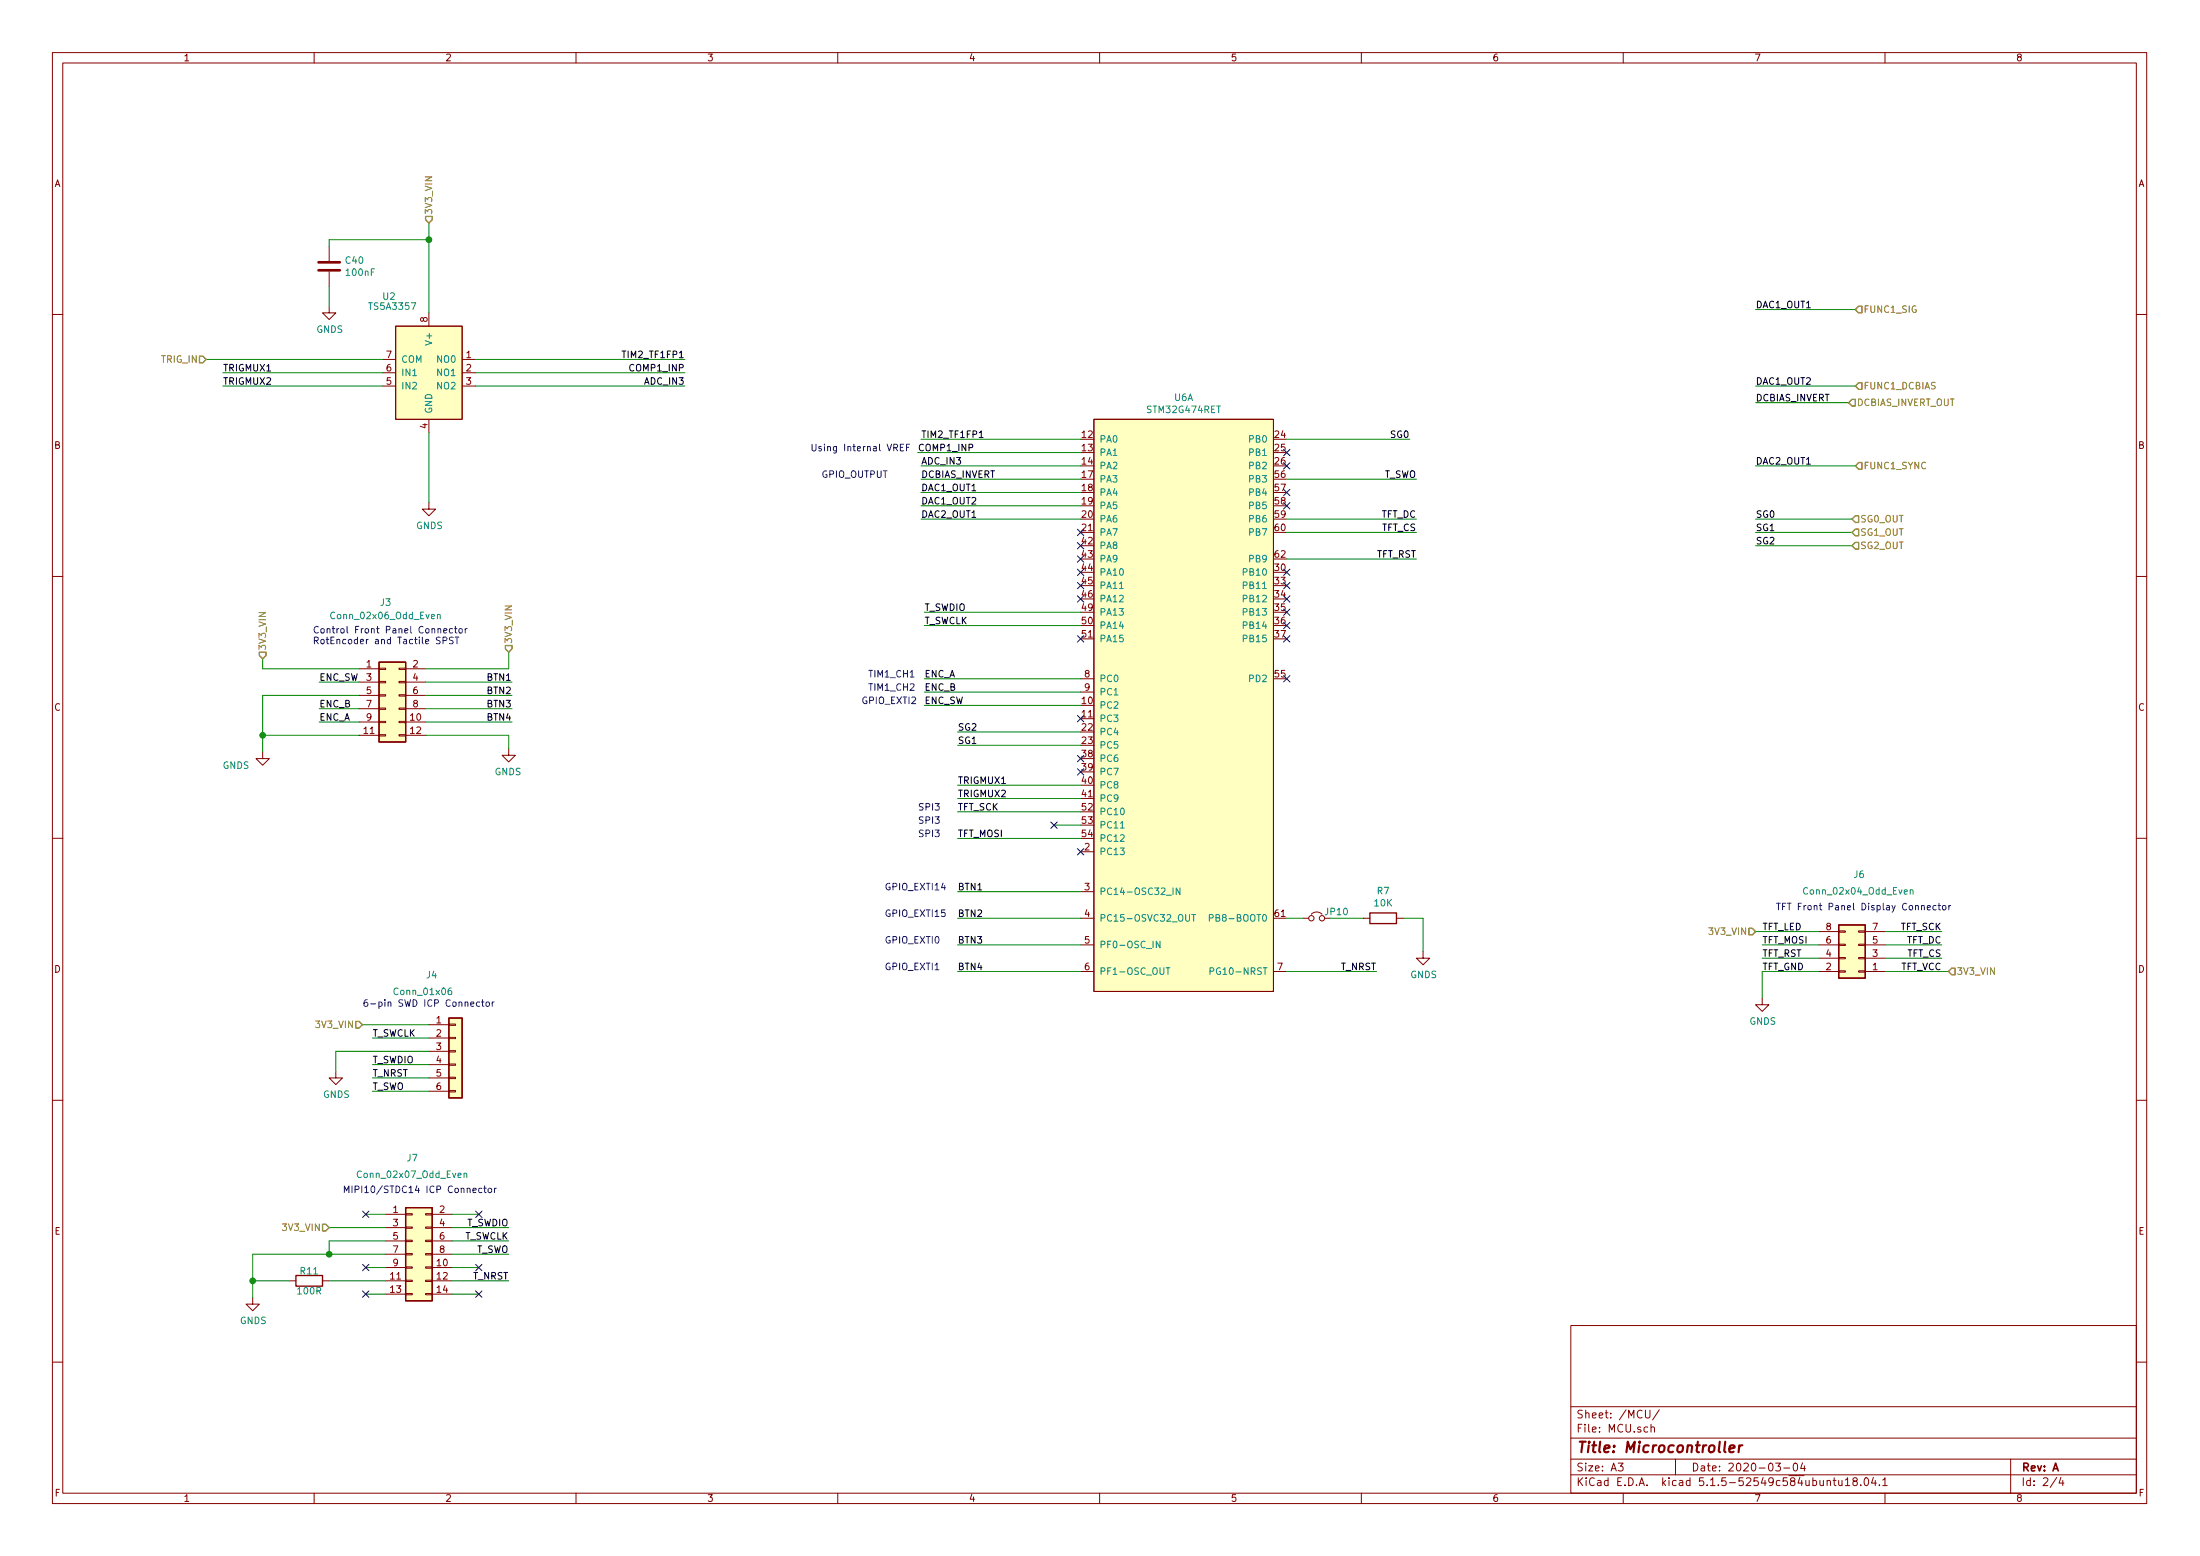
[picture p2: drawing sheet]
<svg xmlns="http://www.w3.org/2000/svg" width="420mm" height="297mm" viewBox="0 0 420 297" stroke-linecap="round" stroke-linejoin="round" font-family="sans-serif">
<g fill="none" stroke="#840000" stroke-width=".19">
<path d="M10 10h400v277h-400zM12 12h396v273.1h-396zM60 10v2M110 10v2M160 10v2M210 10v2M260 10v2M310 10v2M360 10v2M62.9 58.5v1.2h1.2l-1.2 1.3-1.3-1.3h1.3M62.9 47v2.8M62.9 51.9v2.7"/>
<path d="M81.9 59.7v2.6M10 60h2M73 68.6h2.6M73 71.2h2.6M73 73.7h2.6M75.6 62.3h12.7v17.7h-12.7zM88.3 68.6h2.5M88.3 71.2h2.5M88.3 73.7h2.5M408 60h2M81.9 95.9v1.3h1.3l-1.3 1.3-1.3-1.3h1.3M81.9 80v2.6"/>
<path d="M208.9 80h34.3v109.3h-34.3zM10 110h2M408 110h2M68.6 127.7h3.8M68.6 137.8h3.8M68.6 130.2h3.8M68.6 132.8h3.8M68.6 135.3h3.8M72.4 137.7h1.3v.3h-1.3zM72.4 135.2h1.3v.2h-1.3zM72.4 130.1h1.3v.2h-1.3zM72.4 127.5h1.3v.3h-1.3z"/>
<path d="M72.4 132.6h1.3v.3h-1.3zM76.2 137.7h1.3v.3h-1.3zM76.2 135.2h1.3v.2h-1.3zM76.2 130.1h1.3v.2h-1.3zM76.2 127.5h1.3v.3h-1.3zM76.2 132.6h1.3v.3h-1.3zM77.5 127.7h3.8M77.5 137.8h3.8M77.5 130.2h3.8M77.5 132.8h3.8M77.5 135.3h3.8M206.4 129.6h2.5"/>
<path d="M206.4 132.1h2.5M50.2 143.5v1.3h1.2l-1.2 1.3-1.3-1.3h1.3M68.6 140.4h3.8M72.4 140.2h1.3v.3h-1.3zM76.2 140.2h1.3v.3h-1.3zM77.5 140.4h3.8M97.2 142.9v1.3h-1.3l1.3 1.3 1.2-1.3h-1.2M10 160h2M206.4 162.6h2.5M206.4 170.2h2.5M206.4 175.3h2.5M248.9 175.3h1"/>
<path d="M250.4 174.5a1.41 1.41 0 0 1 2.1 0M260.3 175.3h1.3M266.7 175.3h1.3M347.3 177.8h3.9M351.2 177.7h1.2v.3h-1.2zM355 177.7h1.2v.3h-1.2zM356.2 177.8h3.8M408 160h2M81.9 195.6h3.8M81.9 198.2h3.8M85.7 198h1.3v.3h-1.3zM85.7 195.5h1.3v.2h-1.3z"/>
<path d="M206.4 185.5h2.5M206.4 180.4h2.5M243.2 185.5h2.5M271.8 181.6v1.3h1.2l-1.2 1.3-1.3-1.3h1.3M336.5 190.5v1.3h1.3l-1.3 1.3-1.2-1.3h1.2M347.3 185.5h3.9M347.3 182.9h3.9M347.3 180.4h3.9M351.2 180.2h1.2v.3h-1.2zM351.2 185.3h1.2v.3h-1.2zM351.2 182.8h1.2v.2h-1.2zM355 180.2h1.2v.3h-1.2z"/>
<path d="M355 185.3h1.2v.3h-1.2zM355 182.8h1.2v.2h-1.2zM356.2 185.5h3.8M356.2 182.9h3.8M356.2 180.4h3.8M10 210h2M64.1 204.5v1.3h1.3l-1.3 1.2-1.2-1.2h1.2M81.9 200.7h3.8M81.9 203.2h3.8M81.9 205.8h3.8M81.9 208.3h3.8M85.7 205.6h1.3v.3h-1.3z"/>
<path d="M85.7 208.2h1.3v.2h-1.3zM85.7 203.1h1.3v.3h-1.3zM85.7 200.6h1.3v.2h-1.3zM408 210h2M73.7 231.8h3.8M73.7 234.4h3.8M73.7 236.9h3.8M73.7 239.4h3.8M77.5 236.8h1.2v.2h-1.2zM77.5 234.2h1.2v.3h-1.2zM77.5 231.7h1.2v.2h-1.2zM77.5 239.3h1.2v.3h-1.2z"/>
<path d="M81.3 236.8h1.2v.2h-1.2zM81.3 234.2h1.2v.3h-1.2zM81.3 231.7h1.2v.2h-1.2zM81.3 239.3h1.2v.3h-1.2zM82.5 231.8h3.9M82.5 234.4h3.9M82.5 236.9h3.9M82.5 239.4h3.9M48.3 247.7v1.3h1.2l-1.2 1.2-1.3-1.2h1.3M55.2 244.5h1.3M61.6 244.5h1.3M73.7 242h3.8"/>
<path d="M73.7 244.5h3.8M73.7 247.1h3.8M77.5 244.4h1.2v.2h-1.2zM77.5 246.9h1.2v.3h-1.2zM77.5 241.8h1.2v.3h-1.2zM81.3 244.4h1.2v.2h-1.2zM81.3 246.9h1.2v.3h-1.2zM81.3 241.8h1.2v.3h-1.2zM82.5 242h3.9M82.5 244.5h3.9M82.5 247.1h3.9M300 253h108v32.1h-108z"/>
<path d="M10 260h2M300 278.5h108M300 274.5h108M300 268.5h108M309 279.3h1l-.5 .6 .4 .1v.7l-.2 .1-.7-.1M314.2 269.2v1.2l.4 .3h.2l.3-.3v-1.2M315.3 272.5h.1a.37 .37 0 0 1 .6 .1v.8M315.3 271.9v1.5M316.9 269.1l-1.3 2M320 278.5v3M339.1 279.3h.9l-.5 .6 .5 .1v.7l-.2 .1-.7-.1M342.6 279.5l.4-.2a.94 .94 0 0 1 0 1.5 .82 .82 0 0 1-.4-1.3z"/>
<path d="M344.2 279.2l-.3 1.1h.9M344.6 279.8v1M384 278.5v6.6M408 260h2M60 285.1v1.9M110 285.1v1.9M160 285.1v1.9M210 285.1v1.9M260 285.1v1.9M300 281.5h108M310 285.1v1.9M340.7 280.2h1.1"/>
<path d="M348.9 282.7l.2-.1 .4 .1 .1 .9M350.1 282.6h.5M350.3 282.1v1.3l.3 .2M351.2 282.6v.9l.4 .1 .2-.1M351.8 282.6v1M352.4 282.5l.5-.4v1.5M352.4 283.6h.9M354.2 282.7l-.3-.1v-.3l.3-.2 .4 .1 .1 .2-.1 .3-.6 .1-.1 .2v.5l.3 .1 .4-.1 .1-.2v-.3l-.3-.3M355.4 283.5v.1M356.1 282.3l.3-.2a.8 .8 0 0 1 .5 .8 .8 .8 0 0 1-.5 .7l-.3-.1-.1-.5zM357.8 282l-.4 1.1h1M358.1 282.6v1"/>
<path d="M358.9 283.5v.1M359.6 282.5l.4-.4v1.5M359.6 283.6h.8M360 285.1v1.9M392.8 282l-1.3 2M393.6 282l-.4 1.1h1M394 282.6v1"/>
<circle cx="250.4" cy="175.3" r=".51"/>
<circle cx="252.5" cy="175.3" r=".51"/>
</g>
<path d="M330.3 276.6l1-.2-.1-.4-.5-.1-.4 .3v.9l.2 .1 .6-.1M332.2 275.9l-.2 1.3M332.8 275.9a.55 .55 0 0 0-.7 .4" fill="none" stroke="#840000" stroke-width=".41"/>
<g fill="#ffffc2" stroke="#ffffc2" stroke-width=".19">
<path d="M85.7 194.3h2.6v15.3h-2.6z"/>
<path d="M351.2 176.6h5v10.1h-5z"/>
<path d="M75.6 62.3h12.7v17.7h-12.7z"/>
<path d="M77.5 230.5h5v17.8h-5z"/>
<path d="M208.9 80h34.3v109.3h-34.3z"/>
<path d="M72.4 126.4h5.1v15.2h-5.1z"/>
</g>
<path d="M72.4 126.4h5.1v15.2h-5.1zM261.6 174.3h5.1v2h-5.1zM351.2 176.6h5v10.1h-5zM85.7 194.3h2.6v15.3h-2.6zM77.5 230.5h5v17.8h-5zM56.5 243.5h5.1v2h-5.1z" fill="none" stroke="#840000" stroke-width=".25"/>
<g fill="none" stroke="#008484" stroke-width=".19">
<path d="M83.5 117.4l.2-.1h.3l.1 .8M83.5 117.3v.8M213.8 112.4h.7M214 158.1h.7M221.5 179.7v1.2l-.7-1.2v1.2M224 169.5v1.3M225.3 169.5v1.3l-.7-1.3v1.3M227.6 174.6h.7M228 174.6v1.3M231 175.2l.6-.1v-.4l-.6-.1v1.3M364.8 170l.2-.1h.3l.1 .8M364.8 169.9v.8"/>
<path d="M86.2 188.6l-.4 .1a.87 .87 0 0 0 0 1.2l.4-.2v-.5l-.4-.1-.2 .2M222.7 184.7h.7M223.1 184.7v1.3M231.1 185.4h.6l.1-.2-.1-.3-.6-.2v1.3M88.6 224.1l.2-.1h.3l.1 .8M88.6 224v.8"/>
</g>
<path d="M60.8 51.6h4.1M60.8 50.1h4.1" fill="none" stroke="#840000" stroke-width=".51"/>
<g fill="none" stroke="#008400" stroke-width=".19">
<path d="M62.9 54.6v3.9M81.9 45.8h-19v1.2M81.9 42.6v17.1M335.3 59.1h19M39.4 68.6h33.6M42.5 73.7h30.5M42.5 71.2h30.5M90.8 73.7h40M90.8 71.2h40M90.8 68.6h40M335.3 73.7h19M335.3 76.9h17.8"/>
<path d="M81.9 82.6v13.3M175.3 86.4h31.1M175.9 99.1h30.5M175.9 83.9h30.5M175.9 91.5h30.5M175.9 96.6h30.5M175.9 94h30.5M175.9 88.9h30.5M245.7 99.1h24.8M245.7 83.9h23.5M245.7 91.5h24.8M335.3 99.1h18.4"/>
<path d="M335.3 88.9h19M176.5 119.4h29.9M176.5 116.9h29.9M245.7 101.6h24.8M245.7 106.7h24.8M335.3 101.6h18.4M335.3 104.2h18.4M50.2 125.8v1.9h18.4M61 130.2h7.6M61 137.8h7.6M61 135.3h7.6M68.6 132.8h-18.4v10.7"/>
<path d="M81.3 130.2h16.5M81.3 137.8h16.5M81.3 135.3h16.5M81.3 132.8h16.5M97.2 124.5v3.2h-15.9M176.5 134.7h29.9M176.5 132.1h29.9M176.5 129.6h29.9M182.9 139.7h23.5M50.2 140.4h18.4M81.3 140.4h15.9v2.5M182.9 149.9h23.5"/>
<path d="M182.9 152.4h23.5M182.9 155h23.5M182.9 142.3h23.5M201.3 157.5h5.1M182.9 175.3h23.5M182.9 160.1h23.5M182.9 170.2h23.5M245.7 175.3h3.2M254 175.3h6.3M268 175.3h3.8v6.3M335.3 177.8h12M360 177.8h10.8"/>
<path d="M69.2 195.6h12.7M71.1 198.2h10.8M182.9 180.4h23.5M182.9 185.5h23.5M245.7 185.5h17.2M336.5 182.9h10.8M336.5 180.4h10.8M347.3 185.5h-10.8v5M360 182.9h10.8M360 180.4h10.8M360 185.5h12.1M71.1 203.2h10.8"/>
<path d="M71.1 205.8h10.8M71.1 208.3h10.8M81.9 200.7h-17.8v3.8M62.9 234.4h10.8M69.8 231.8h3.9M73.7 239.4h-25.4v8.3M73.7 236.9h-10.8v2.5M86.4 239.4h10.8M86.4 234.4h10.8M86.4 231.8h5M86.4 236.9h10.8M48.3 244.5h6.9"/>
<path d="M62.9 244.5h10.8M69.8 247.1h3.9M69.8 242h3.9M86.4 244.5h10.8M86.4 247.1h5M86.4 242h5"/>
</g>
<g fill="none" stroke="#848400" stroke-width=".25">
<path d="M81.3 41.3h1.2v.6l-.6 .7-.6-.7zM355 58.5h.6v1.2h-.6l-.7-.6zM38.1 68h.6l.7 .6-.7 .7h-.6zM353.7 76.2h.6v1.3h-.6l-.6-.6zM355 73.1h.6v1.2h-.6l-.7-.6zM354.3 98.5h.7v1.2h-.7l-.6-.6zM355 88.3h.6v1.3h-.6l-.7-.7zM354.3 103.5h.7v1.3h-.7l-.6-.6zM354.3 101h.7v1.3h-.7l-.6-.7zM49.5 124.5h1.3v.6l-.6 .7-.7-.7zM96.5 123.2h1.3v.7l-.6 .6-.7-.6zM334 177.2h.6l.7 .6-.7 .7h-.6z"/>
<path d="M67.9 195h.7l.6 .6-.6 .7h-.7zM372.7 184.8h.7v1.3h-.7l-.6-.6zM61.6 233.7h.6l.7 .7-.7 .6h-.6z"/>
</g>
<path d="M118.8 67h.7M187 83.5h.8" fill="none" stroke="#000" stroke-width=".19"/>
<g fill="none" stroke="#0000c2" stroke-width=".19">
<path d="M155.1 84.8v1l.2 .3 .4-.1 .1-.2v-1M156.8 85.3l-.3-.1-.1 .2v.2l.4 .1v.3h-.4M173.7 84.8h-.6v1.3M87 119.6v1.1l.3 .1M84.1 121.7l-.5-.1-.2 .2v.3l.5 .3 .2 .3-.3 .2-.5-.1M84.6 122.3l.6-.1 .1-.1v-.3l-.7-.2v1.3M84.7 120.4l.6-.1v-.2l-.4-.1-.2 .2 .1 .6h.5M86.4 120.1l-.3-.1-.3 .2 .1 .6h.5M86.5 121.7l-.4-.1-.2 .2v.4l.5 .2 .1 .3-.2 .2-.5-.1M86.8 120h.5M86.9 121.6h.7M87.3 121.6v1.3"/>
<path d="M87.8 120.1l.3-.1 .1 .1v.7h-.3l-.3-.2zM88.8 120v.8M89.2 120l-.4 .2M173.8 129.2h.8M368.1 173.3l.6-.1-.1-.3h-.4l-.1 .1v.6h.5M369.7 172.9h-.3l-.3 .2 .2 .5h.4M370.1 172.9h.5M370.3 172.4v1.1l.3 .2M371.1 172.9h.3l.2 .2v.4l-.2 .2-.3-.1-.1-.1zM372.2 172.9v.8M372.5 172.9l-.3 .2M89.9 191.7l.6-.1-.1-.3h-.3l-.2 .2 .1 .6h.4"/>
<path d="M91.6 191.3h-.4l-.2 .2 .1 .6h.5M91.9 191.3h.5M92.2 190.8v1.1l.2 .2M92.9 191.3l.5 .1 .1 .5-.2 .2h-.3l-.1-.1zM94 191.3v.8M94.4 191.3l-.4 .2M92 226.9l-.4-.1-.2 .3 .1 .5h.5M92.4 226.8h.5M92.6 226.4v1.1l.3 .2M93.3 226.9l.3-.1 .3 .3-.1 .5-.3 .1-.3-.3zM94.4 226.8v.9M94.8 226.8l-.4 .3"/>
</g>
<g fill="#008400" stroke="#008400" stroke-width=".25">
<circle cx="81.9" cy="45.8" r=".51"/>
<circle cx="62.9" cy="239.4" r=".51"/>
<circle cx="48.3" cy="244.5" r=".51"/>
<circle cx="50.2" cy="140.4" r=".51"/>
</g>
<g fill="none" stroke="#000084" stroke-width=".19">
<path d="M245.1 88.3l1.3 1.2M245.1 85.8l1.3 1.2M245.1 93.4l1.3 1.2M245.1 95.9l1.3 1.3M246.4 88.3l-1.3 1.2M246.4 85.8l-1.3 1.2M246.4 93.4l-1.3 1.2M246.4 95.9l-1.3 1.3M205.8 108.6l1.2 1.3M205.8 106.1l1.2 1.2M205.8 101l1.2 1.2M205.8 111.2l1.2 1.2"/>
<path d="M205.8 113.7l1.2 1.2M205.8 103.6l1.2 1.2M207 108.6l-1.2 1.3M207 106.1l-1.2 1.2M207 101l-1.2 1.2M207 111.2l-1.2 1.2M207 113.7l-1.2 1.2M207 103.6l-1.2 1.2M245.1 116.3l1.3 1.2M245.1 108.6l1.3 1.3M245.1 111.2l1.3 1.2M245.1 118.8l1.3 1.2"/>
<path d="M245.1 113.7l1.3 1.2M246.4 116.3l-1.3 1.2M246.4 108.6l-1.3 1.3M246.4 111.2l-1.3 1.2M246.4 118.8l-1.3 1.2M246.4 113.7l-1.3 1.2M205.8 136.6l1.2 1.2M205.8 121.3l1.2 1.3M207 136.6l-1.2 1.2M207 121.3l-1.2 1.3M245.1 121.3l1.3 1.3M245.1 129l1.3 1.2"/>
<path d="M246.4 121.3l-1.3 1.3M246.4 129l-1.3 1.2M200.7 156.9l1.2 1.2M201.9 156.9l-1.2 1.2M205.8 144.2l1.2 1.2M205.8 146.7l1.2 1.3M207 144.2l-1.2 1.2M207 146.7l-1.2 1.3M205.8 162l1.2 1.2M207 162l-1.2 1.2M69.2 231.2l1.3 1.2M70.5 231.2l-1.3 1.2"/>
<path d="M90.8 231.2l1.2 1.2M92 231.2l-1.2 1.2M69.2 241.4l1.3 1.2M69.2 246.4l1.3 1.3M70.5 241.4l-1.3 1.2M70.5 246.4l-1.3 1.3M90.8 241.4l1.2 1.2M90.8 246.4l1.2 1.3M92 241.4l-1.2 1.2M92 246.4l-1.2 1.3"/>
</g>
<text font-size="2.8" fill="#840000" x="301" y="277.3">Title: Microcontroller</text>
<g font-size="2.1" fill="#840000">
<text x="301" y="273.5">File: MCU.sch</text>
<text x="301" y="270.8">Sheet: /MCU/</text>
<text x="301" y="280.9">Size: A3</text>
<text x="323" y="280.9">Date: 2020-03-04</text>
<text x="386" y="280.9">Rev: A</text>
<text x="301" y="283.7">KiCad E.D.A. kicad 5.1.5-52549c584ubuntu18.04.1</text>
<text x="386" y="283.7">Id: 2/4</text>
</g>
<g font-size="1.8" fill="#840000">
<text x="35" y="11.7">1</text>
<text x="85" y="11.7">2</text>
<text x="135" y="11.7">3</text>
<text x="185" y="11.7">4</text>
<text x="235" y="11.7">5</text>
<text x="285" y="11.7">6</text>
<text x="335" y="11.7">7</text>
<text x="385" y="11.7">8</text>
<text x="10.4" y="35.7">A</text>
<text x="408.4" y="35.7">A</text>
<text x="81.7" y="61.5" transform="rotate(-90 81.7 61.5)">8</text>
<text x="73.8" y="70.9">6</text>
<text x="73.8" y="68.4">7</text>
<text x="89.1" y="68.4">1</text>
<text x="89.1" y="70.9">2</text>
<text x="73.8" y="73.4">5</text>
<text x="89.1" y="73.4">3</text>
<text x="81.7" y="81.8" transform="rotate(-90 81.7 81.8)">4</text>
<text x="206.7" y="83.6">12</text>
<text x="243.5" y="83.6">24</text>
<text x="10.4" y="85.7">B</text>
<text x="206.7" y="86.1">13</text>
<text x="206.7" y="88.7">14</text>
<text x="243.5" y="86.1">25</text>
<text x="243.5" y="88.7">26</text>
<text x="408.4" y="85.7">B</text>
<text x="206.7" y="91.2">17</text>
<text x="206.7" y="93.8">18</text>
<text x="243.5" y="91.2">56</text>
<text x="243.5" y="93.8">57</text>
<text x="206.7" y="96.3">19</text>
<text x="206.7" y="98.8">20</text>
<text x="206.7" y="101.4">21</text>
<text x="243.5" y="96.3">58</text>
<text x="243.5" y="98.8">59</text>
<text x="243.5" y="101.4">60</text>
<text x="206.7" y="103.9">42</text>
<text x="206.7" y="106.5">43</text>
<text x="243.5" y="106.5">62</text>
<text x="206.7" y="109">44</text>
<text x="206.7" y="111.5">45</text>
<text x="243.5" y="109">30</text>
<text x="243.5" y="111.5">33</text>
<text x="206.7" y="114.1">46</text>
<text x="206.7" y="116.6">49</text>
<text x="206.7" y="119.2">50</text>
<text x="243.5" y="114.1">34</text>
<text x="243.5" y="116.6">35</text>
<text x="243.5" y="119.2">36</text>
<text x="206.7" y="121.7">51</text>
<text x="243.5" y="121.7">37</text>
<text x="70" y="127.4">1</text>
<text x="70" y="130">3</text>
<text x="78.9" y="127.4">2</text>
<text x="78.9" y="130">4</text>
<text x="207.2" y="129.3">8</text>
<text x="207.2" y="131.9">9</text>
<text x="243.5" y="129.3">55</text>
<text x="10.4" y="135.7">C</text>
<text x="70" y="132.5">5</text>
<text x="70" y="135">7</text>
<text x="70" y="137.6">9</text>
<text x="78.4" y="137.6">10</text>
<text x="78.9" y="132.5">6</text>
<text x="78.9" y="135">8</text>
<text x="206.7" y="134.4">10</text>
<text x="206.7" y="136.9">11</text>
<text x="408.4" y="135.7">C</text>
<text x="69.5" y="140.1">11</text>
<text x="78.4" y="140.1">12</text>
<text x="206.7" y="139.5">22</text>
<text x="206.7" y="142">23</text>
<text x="206.7" y="144.6">38</text>
<text x="206.7" y="147.1">39</text>
<text x="206.7" y="149.6">40</text>
<text x="206.7" y="152.2">41</text>
<text x="206.7" y="154.7">52</text>
<text x="206.7" y="157.3">53</text>
<text x="206.7" y="159.8">54</text>
<text x="207.2" y="162.3">2</text>
<text x="207.2" y="170">3</text>
<text x="207.2" y="175">4</text>
<text x="243.5" y="175">61</text>
<text x="348.8" y="177.6">8</text>
<text x="357.7" y="177.6">7</text>
<text x="10.4" y="185.7">D</text>
<text x="207.2" y="180.1">5</text>
<text x="207.2" y="185.2">6</text>
<text x="244" y="185.2">7</text>
<text x="348.8" y="185.2">2</text>
<text x="348.8" y="182.7">4</text>
<text x="348.8" y="180.1">6</text>
<text x="357.7" y="185.2">1</text>
<text x="357.7" y="182.7">3</text>
<text x="357.7" y="180.1">5</text>
<text x="408.4" y="185.7">D</text>
<text x="83.3" y="195.4">1</text>
<text x="83.3" y="197.9">2</text>
<text x="83.3" y="200.4">3</text>
<text x="83.3" y="203">4</text>
<text x="83.3" y="205.5">5</text>
<text x="83.3" y="208.1">6</text>
<text x="75.1" y="231.6">1</text>
<text x="84" y="231.6">2</text>
<text x="10.4" y="235.7">E</text>
<text x="75.1" y="234.1">3</text>
<text x="75.1" y="236.6">5</text>
<text x="75.1" y="239.2">7</text>
<text x="84" y="234.1">4</text>
<text x="84" y="236.6">6</text>
<text x="84" y="239.2">8</text>
<text x="408.4" y="235.7">E</text>
<text x="74.6" y="244.3">11</text>
<text x="75.1" y="241.7">9</text>
<text x="83.5" y="241.7">10</text>
<text x="83.5" y="244.3">12</text>
<text x="74.6" y="246.8">13</text>
<text x="83.5" y="246.8">14</text>
<text x="10.5" y="285.7">F</text>
<text x="35" y="286.7">1</text>
<text x="85" y="286.7">2</text>
<text x="135" y="286.7">3</text>
<text x="185" y="286.7">4</text>
<text x="235" y="286.7">5</text>
<text x="285" y="286.7">6</text>
<text x="335" y="286.7">7</text>
<text x="385" y="286.7">8</text>
<text x="408.5" y="285.7">F</text>
</g>
<g font-size="1.8" fill="#848400">
<text x="82.5" y="41.1" transform="rotate(-90 82.5 41.1)">3V3_VIN</text>
<text x="355.9" y="59.7">FUNC1_SIG</text>
<text x="30.9" y="69.3">TRIG_IN</text>
<text x="354.6" y="77.5">DCBIAS_INVERT_OUT</text>
<text x="355.9" y="74.3">FUNC1_DCBIAS</text>
<text x="355.9" y="89.6">FUNC1_SYNC</text>
<text x="355.2" y="99.7">SG0_OUT</text>
<text x="355.2" y="104.8">SG2_OUT</text>
<text x="355.2" y="102.3">SG1_OUT</text>
<text x="50.8" y="124.2" transform="rotate(-90 50.8 124.2)">3V3_VIN</text>
<text x="97.8" y="123" transform="rotate(-90 97.8 123)">3V3_VIN</text>
<text x="326.7" y="178.5">3V3_VIN</text>
<text x="373.6" y="186.1">3V3_VIN</text>
<text x="60.6" y="196.3">3V3_VIN</text>
<text x="54.3" y="235">3V3_VIN</text>
</g>
<g font-size="1.8" fill="#008484">
<text x="66.1" y="50.4">C40</text>
<text x="66.2" y="52.7">100nF</text>
<text x="70.7" y="59.1">TS5A3357</text>
<text x="73.2" y="57.2">U2</text>
<text x="60.5" y="63.5">GNDS</text>
<text x="82.5" y="65.5" transform="rotate(-90 82.5 65.5)">V+</text>
<text x="76.6" y="71.8">IN1</text>
<text x="76.6" y="69.3">COM</text>
<text x="83.6" y="69.3">NO0</text>
<text x="83.6" y="71.8">NO1</text>
<text x="76.6" y="74.3">IN2</text>
<text x="83.6" y="74.3">NO2</text>
<text x="224.3" y="76.5">U6A</text>
<text x="82.5" y="79" transform="rotate(-90 82.5 79)">GND</text>
<text x="219.3" y="78.9">STM32G474RET</text>
<text x="209.9" y="84.5">PA0</text>
<text x="209.9" y="87">PA1</text>
<text x="209.9" y="89.6">PA2</text>
<text x="238.8" y="84.5">PB0</text>
<text x="238.8" y="87">PB1</text>
<text x="238.8" y="89.6">PB2</text>
<text x="209.9" y="92.1">PA3</text>
<text x="209.9" y="94.7">PA4</text>
<text x="238.8" y="92.1">PB3</text>
<text x="238.8" y="94.7">PB4</text>
<text x="79.5" y="101">GNDS</text>
<text x="209.9" y="97.2">PA5</text>
<text x="209.9" y="99.7">PA6</text>
<text x="238.8" y="97.2">PB5</text>
<text x="238.8" y="99.7">PB6</text>
<text x="209.9" y="102.3">PA7</text>
<text x="209.9" y="104.8">PA8</text>
<text x="209.9" y="107.4">PA9</text>
<text x="238.8" y="102.3">PB7</text>
<text x="238.8" y="107.4">PB9</text>
<text x="209.9" y="109.9">PA10</text>
<text x="209.9" y="112.4">PA11</text>
<text x="237.8" y="109.9">PB10</text>
<text x="237.8" y="112.4">PB11</text>
<text x="63.6" y="118.2">Conn_02x06_Odd_Even</text>
<text x="72.7" y="115.7">J3</text>
<text x="209.9" y="115">PA12</text>
<text x="209.9" y="117.5">PA13</text>
<text x="237.8" y="115">PB12</text>
<text x="237.8" y="117.5">PB13</text>
<text x="209.9" y="120.1">PA14</text>
<text x="209.9" y="122.6">PA15</text>
<text x="237.8" y="120.1">PB14</text>
<text x="237.8" y="122.6">PB15</text>
<text x="209.9" y="130.2">PC0</text>
<text x="238.8" y="130.2">PD2</text>
<text x="209.9" y="135.3">PC2</text>
<text x="209.9" y="137.8">PC3</text>
<text x="209.9" y="132.8">PC1</text>
<text x="209.9" y="140.4">PC4</text>
<text x="209.9" y="142.9">PC5</text>
<text x="42.5" y="146.8">GNDS</text>
<text x="94.5" y="148">GNDS</text>
<text x="209.9" y="145.5">PC6</text>
<text x="209.9" y="148">PC7</text>
<text x="209.9" y="150.5">PC8</text>
<text x="209.9" y="153.1">PC9</text>
<text x="209.9" y="155.6">PC10</text>
<text x="209.9" y="158.2">PC11</text>
<text x="209.9" y="160.7">PC12</text>
<text x="209.9" y="163.2">PC13</text>
<text x="354.1" y="167.6">J6</text>
<text x="209.9" y="170.9">PC14-OSC32_IN</text>
<text x="262.5" y="173">10K</text>
<text x="263" y="170.7">R7</text>
<text x="344.9" y="170.8">Conn_02x04_Odd_Even</text>
<text x="209.9" y="175.9">PC15-OSVC32_OUT</text>
<text x="232.1" y="175.9">PB8-BOOT0</text>
<text x="253.2" y="174.7">JP10</text>
<text x="209.9" y="181">PF0-OSC_IN</text>
<text x="75.6" y="190">Conn_01x06</text>
<text x="81.5" y="186.8">J4</text>
<text x="209.9" y="186.1">PF1-OSC_OUT</text>
<text x="232.3" y="186.1">PG10-NRST</text>
<text x="269.4" y="186.7">GNDS</text>
<text x="334.1" y="195.6">GNDS</text>
<text x="61.7" y="209.6">GNDS</text>
<text x="77.8" y="221.7">J7</text>
<text x="68.7" y="224.9">Conn_02x07_Odd_Even</text>
<text x="57.4" y="243.3">R11</text>
<text x="56.9" y="247.1">100R</text>
<text x="45.8" y="252.8">GNDS</text>
</g>
<g font-size="1.8">
<text x="335.3" y="58.8">DAC1_OUT1</text>
<text x="42.5" y="70.9">TRIGMUX1</text>
<text x="119.4" y="68.4">TIM2_TF1FP1</text>
<text x="120.6" y="70.9">COMP1_INP</text>
<text x="42.5" y="73.4">TRIGMUX2</text>
<text x="123.2" y="73.4">ADC_IN3</text>
<text x="335.3" y="73.4">DAC1_OUT2</text>
<text x="335.3" y="76.6">DCBIAS_INVERT</text>
<text x="175.9" y="83.6">TIM2_TF1FP1</text>
<text x="265.7" y="83.6">SG0</text>
<text x="175.3" y="86.1">COMP1_INP</text>
<text x="175.9" y="88.7">ADC_IN3</text>
<text x="335.3" y="88.7">DAC2_OUT1</text>
<text x="175.9" y="93.8">DAC1_OUT1</text>
<text x="175.9" y="91.2">DCBIAS_INVERT</text>
<text x="264.2" y="91.2">T_SWO</text>
<text x="175.9" y="96.3">DAC1_OUT2</text>
<text x="175.9" y="98.8">DAC2_OUT1</text>
<text x="263.7" y="98.8">TFT_DC</text>
<text x="263.8" y="101.4">TFT_CS</text>
<text x="335.3" y="98.8">SG0</text>
<text x="335.3" y="101.4">SG1</text>
<text x="262.7" y="106.5">TFT_RST</text>
<text x="335.3" y="103.9">SG2</text>
<text x="176.5" y="119.2">T_SWCLK</text>
<text x="176.5" y="116.6">T_SWDIO</text>
<text x="61" y="130">ENC_SW</text>
<text x="93.2" y="130">BTN1</text>
<text x="176.5" y="131.9">ENC_B</text>
<text x="176.5" y="129.3">ENC_A</text>
<text x="61" y="137.6">ENC_A</text>
<text x="61" y="135">ENC_B</text>
<text x="93.2" y="132.5">BTN2</text>
<text x="93.2" y="137.6">BTN4</text>
<text x="93.2" y="135">BTN3</text>
<text x="176.5" y="134.4">ENC_SW</text>
<text x="182.9" y="139.5">SG2</text>
<text x="182.9" y="142">SG1</text>
<text x="182.9" y="149.6">TRIGMUX1</text>
<text x="182.9" y="152.2">TRIGMUX2</text>
<text x="182.9" y="154.7">TFT_SCK</text>
<text x="182.9" y="159.8">TFT_MOSI</text>
<text x="182.9" y="170">BTN1</text>
<text x="182.9" y="175">BTN2</text>
<text x="336.5" y="177.6">TFT_LED</text>
<text x="362.9" y="177.6">TFT_SCK</text>
<text x="182.9" y="180.1">BTN3</text>
<text x="182.9" y="185.2">BTN4</text>
<text x="256" y="185.2">T_NRST</text>
<text x="336.5" y="180.1">TFT_MOSI</text>
<text x="336.5" y="182.7">TFT_RST</text>
<text x="336.5" y="185.2">TFT_GND</text>
<text x="362.9" y="185.2">TFT_VCC</text>
<text x="364.1" y="180.1">TFT_DC</text>
<text x="364.2" y="182.7">TFT_CS</text>
<text x="71.1" y="197.9">T_SWCLK</text>
<text x="71.1" y="203">T_SWDIO</text>
<text x="71.1" y="208.1">T_SWO</text>
<text x="71.1" y="205.5">T_NRST</text>
<text x="88.6" y="236.6">T_SWCLK</text>
<text x="89.1" y="234.1">T_SWDIO</text>
<text x="90.9" y="239.2">T_SWO</text>
<text x="90.3" y="244.3">T_NRST</text>
</g>
<g font-size="1.8" fill="#0000c2">
<text x="157" y="86.1">Using Internal VREF</text>
<text x="156.8" y="91.2">GPIO_OUTPUT</text>
<text x="59.7" y="120.9">Control Front Panel Connector</text>
<text x="59.7" y="123">RotEncoder and Tactile SPST</text>
<text x="165.7" y="131.9">TIM1_CH2</text>
<text x="165.7" y="129.3">TIM1_CH1</text>
<text x="164.5" y="134.4">GPIO_EXTI2</text>
<text x="175.3" y="154.7">SPI3</text>
<text x="175.3" y="159.8">SPI3</text>
<text x="175.3" y="157.3">SPI3</text>
<text x="168.9" y="170">GPIO_EXTI14</text>
<text x="339.1" y="173.8">TFT Front Panel Display Connector</text>
<text x="168.9" y="175">GPIO_EXTI15</text>
<text x="168.9" y="180.1">GPIO_EXTI0</text>
<text x="168.9" y="185.2">GPIO_EXTI1</text>
<text x="69.2" y="192.2">6-pin SWD ICP Connector</text>
<text x="65.4" y="227.7">MIPI10/STDC14 ICP Connector</text>
</g>
</svg>
